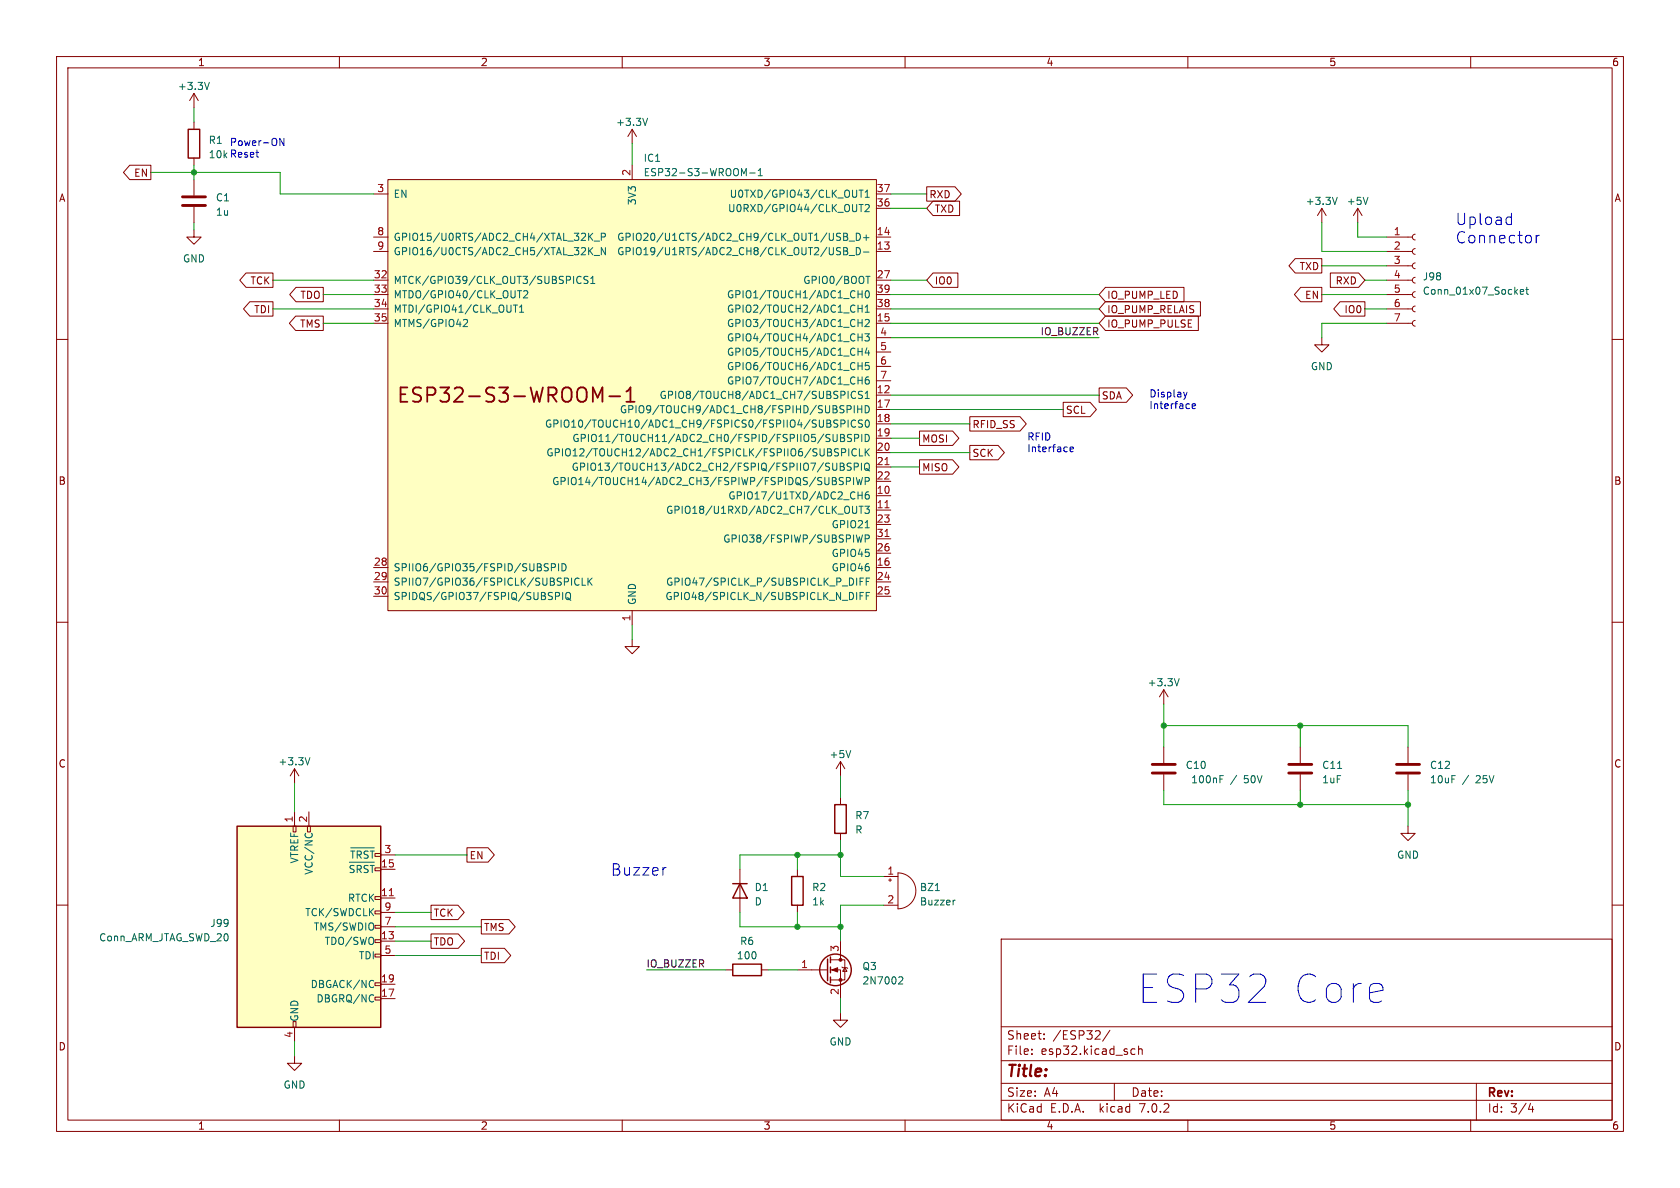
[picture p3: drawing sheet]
<svg xmlns="http://www.w3.org/2000/svg" width="297mm" height="210mm" viewBox="0 0 297 210" stroke-linecap="round" stroke-linejoin="round" font-family="sans-serif">
<g fill="none" stroke="#840000" stroke-width=".18">
<path d="M10 10h277v190h-277zM12 12h273v186h-273zM34.3 16.5v2.6M34.3 16.5l-.8 1.3M34.3 16.5l.8 1.3M60 10v2M110 10v2M160 10v2M210 10v2M260 10v2M22.9 29.2h3.8v2.6h-3.8l-1.1-1.3zM34.3 21.6v1.3"/>
<path d="M34.3 27.9v1.3M34.3 31.8v2.7M34.3 36.6v2.8M66 34.3h2.6M68.6 31.8h86.3v76.2h-86.3zM111.8 22.9l-.8 1.2M111.8 22.9v2.5M111.8 29.2v2.6M111.8 22.9l.7 1.2M154.9 34.3h2.6M154.9 36.8h2.6M163.8 33h5l1.1 1.3-1.1 1.3h-5z"/>
<path d="M164.9 35.6h4.7v2.5h-4.7l-1.1-1.3zM233.7 36.8l-.8 1.3M233.7 36.8v2.6M233.7 36.8l.7 1.3M240 36.8l-.7 1.3M240 36.8v2.6M240 36.8l.8 1.3M10 60h2M34.3 40.6v1.3h1.3l-1.3 1.3-1.3-1.3h1.3M43.5 48.3h4.8v2.5h-4.8l-1.1-1.3zM44.2 53.3h4.1v2.6h-4.1l-1.1-1.3zM52.3 55.9h4.8v2.5h-4.8l-1.1-1.2z"/>
<path d="M52.3 50.8h4.8v2.5h-4.8l-1.1-1.2zM66 57.2h2.6M66 54.6h2.6M66 52.1h2.6M66 49.5h2.6M66 44.5h2.6M66 41.9h2.6M154.9 57.2h2.6M154.9 54.6h2.6M154.9 52.1h2.6M154.9 49.5h2.6M154.9 44.5h2.6"/>
<path d="M154.9 41.9h2.6M154.9 59.7h2.6M164.9 48.3h4.4v2.5h-4.4l-1.1-1.3zM195.4 53.3h16.8v2.6h-16.8l-1.1-1.3zM195.4 55.9h16.5v2.5h-16.5l-1.1-1.2zM195.4 50.8h13.9v2.5h-13.9l-1.1-1.2zM229 45.7h4.7v2.6h-4.7l-1.1-1.3zM229.9 50.8h3.8v2.5h-3.8l-1.1-1.2zM233.7 59.7v1.3h1.2l-1.2 1.2-1.3-1.2h1.3M235.2 48.3h5l1.1 1.2-1.1 1.3h-5zM236.9 53.3h4.4v2.6h-4.4l-1.1-1.3zM245.1 57.2h4.6"/>
<path d="M245.1 54.6h4.6M245.1 52.1h4.6M245.1 49.5h4.6M245.1 47h4.6M245.1 44.5h4.6M245.1 41.9h4.6M250.2 56.6l-.4 .2-.1 .3 .1 .4 .4 .2M250.2 54.1l-.4 .1-.1 .4 .1 .4 .4 .1M250.2 51.6l-.4 .1-.1 .4 .1 .3 .4 .2M250.2 49l-.4 .2-.1 .3 .1 .4 .4 .1M250.2 46.5l-.4 .1-.1 .4 .1 .3 .4 .2M250.2 43.9l-.4 .2-.1 .3 .1 .4 .4 .2"/>
<path d="M250.2 41.4l-.4 .1-.1 .4 .1 .4 .4 .1M285 60h2M154.9 69.9h2.6M154.9 72.4h2.6M154.9 74.9h2.6M154.9 77.5h2.6M154.9 62.2h2.6M154.9 64.8h2.6M154.9 67.3h2.6M162.6 76.2h5.8l1.1 1.3-1.1 1.2h-5.8zM171.4 78.7h5.1l1.1 1.3-1.1 1.3h-5.1zM171.4 73.7h8.9l1.1 1.2-1.1 1.3h-8.9z"/>
<path d="M188 71.1h4.7l1.1 1.3-1.1 1.3h-4.7zM194.3 68.6h4.8l1.1 1.3-1.1 1.2h-4.8zM154.9 87.6h2.6M154.9 90.2h2.6M154.9 80h2.6M154.9 82.6h2.6M154.9 85.1h2.6M154.9 92.7h2.6M154.9 97.8h2.6M154.9 95.3h2.6M162.6 81.3h5.8l1.1 1.3-1.1 1.2h-5.8zM10 110h2"/>
<path d="M66 100.3h2.6M66 102.9h2.6M66 105.4h2.6M111.8 113v1.3h1.2l-1.2 1.3-1.3-1.3h1.3M111.8 108v2.5M154.9 100.3h2.6M154.9 102.9h2.6M154.9 105.4h2.6M285 110h2M52.1 135.9l-.8 1.3M52.1 135.9v2.5M52.1 135.9l.7 1.3"/>
<path d="M148.6 134.6l-.8 1.3M148.6 134.6v2.6M148.6 134.6l.8 1.3M205.7 121.9l-.7 1.3M205.7 121.9v2.6M205.7 132.1v2.8M205.7 136.9v2.8M205.7 121.9l.8 1.3M229.9 132.1v2.8M229.9 136.9v2.8M248.9 132.1v2.8M248.9 136.9v2.8"/>
<path d="M10 160h2M51.8 146.1h.5v1h-.5zM52.1 143.5v2.6M54.4 146.1h.5v1h-.5zM54.6 143.5v2.6M66.3 158.5h1v.5h-1zM67.3 158.8h2.5M67.3 153.7h2.5M67.3 151.1h2.5M82.5 149.9h3.8l1.1 1.2-1.1 1.3h-3.8zM130.8 153.7v7.6M141 153.7v1.2"/>
<path d="M148.6 141v1.2M148.6 147.3v1.3M156.2 154.9h2.5M157.1 155.6h.5M157.4 155.3v.5M158.7 154.3a3.2 3.2 0 0 1 3.2 3.2 3.2 3.2 0 0 1-3.2 3.2zM248.9 146.1v1.2h1.3l-1.3 1.3-1.3-1.3h1.3M285 160h2M66.3 161h1v.5h-1zM66.3 176.3h1v.5h-1zM66.3 173.7h1v.5h-1zM66.3 166.1h1v.5h-1z"/>
<path d="M66.3 163.6h1v.5h-1zM66.3 168.7h1v.5h-1zM67.3 166.4h2.5M67.3 176.5h2.5M67.3 174h2.5M67.3 168.9h2.5M67.3 163.8h2.5M67.3 161.3h2.5M76.2 160h4.8l1.1 1.3-1.1 1.3h-4.8zM76.2 165.1h4.8l1.1 1.3-1.1 1.2h-4.8zM85.1 167.6h4.1l1.1 1.3-1.1 1.3h-4.1zM85.1 162.6h4.9l1.1 1.2-1.1 1.3h-4.9z"/>
<path d="M128.3 171.5h1.2M134.6 171.5h1.3M141 160v1.3M141 171.5h5.3M146.8 171.5h1.8v5M146.8 169.7h2.6v3.5h-2.6M148.6 179.1v1.2h1.3l-1.3 1.3-1.3-1.3h1.3M148.6 166.4v3.3M148.8 170.9l.2 .2h.7l.2 .1M149.4 171.1l.3 .6h-.7zM156.2 160h2.5M177 166h108v32h-108z"/>
<path d="M51.8 180.6h.5v1h-.5zM52.1 186.7v1.3h1.2l-1.2 1.2-1.3-1.2h1.3M52.1 181.6v2.6M60 198v2M110 198v2M160 198v2M177 194.5h108M177 191.5h108M177 187.5h108M177 181.5h108M182.4 186.3v.1M182.4 185.5v.1"/>
<path d="M184.6 183.6v.1M184.6 182.8v.1M196.2 182.1l-1.3 2M197 191.5v3M200.1 186.3h.5M200.1 185.5h.5M201.3 185.5l.2-.1 .4 .1v.9M201.3 184.9v1.5M210 198v2M260 198v2M261 191.5v6.5M270.2 196.1h.9"/>
<path d="M270.9 195.6v1"/>
</g>
<g fill="none" stroke="#006464" stroke-width=".18">
<path d="M37 14.6l-.4 1.2M114.5 20.9l-.4 1.3M131.5 30.7l.4-.9v1.3M132.5 30.6h1M134 31.1h.8M134 30.2l.4-.4v1.3M151.9 36.1h.7M151.9 33.6h.7M152.2 33.6v1.3M152.2 36.1v1.3M153 36.3l.4-.2 .3 .4-.8 .9h.8M153 34l.3-.4v1.3"/>
<path d="M153 34.9h.7M236.4 34.9l-.4 1.2M241.8 34.9l-.4 1.2M82.1 56.5h.4l.2 .3-.8 .9h.8M90.8 53.9h.7M91.1 53.9v1.3M91.5 51.4h.7M91.9 51.4v1.3M91.9 55.2h.7M91.9 54.3l.3-.4v1.3M92.6 51.5l.5-.1 .2 .4-.8 .9h.8M102.7 49a.6 .6 0 0 0-.8 .4 .6 .6 0 0 0 .6 .7l.2-.1"/>
<path d="M103.9 48.9l-.4-.1-.2 .2v.3l.5 .3 .1 .3-.2 .2h-.5M104.1 41.2v1.3M104.1 43.8v1.2M104.2 41.8l.6 .7M104.2 44.3l.6 .7M104.4 50.1h.8M104.4 49.2l.4-.4v1.3M104.8 41.2l-.7 .8M104.8 43.8l-.7 .7M105 45.2h1M105 42.6h1M106.3 41.9l.6-.1 .1-.1v-.4l-.7-.1v1.3"/>
<path d="M107 43.8v1.2l-.7-1.2v1.2M148.4 43.8h.2M148.5 44.6v.3M149.1 41.2h.5l.2 .3-.2 .3 .2 .2 .1 .3-.3 .2h-.5zM149.1 43.8h.5l.2 .2-.2 .4 .2 .1 .1 .3-.3 .2h-.5zM149.1 44.4h.5M149.1 41.8h.5M150.1 45.2h1M150.1 42.6h1M151.4 43.8a.64 .64 0 0 1 .7 .6 .64 .64 0 0 1-.7 .6zM151.4 41.2a.64 .64 0 0 1 .7 .7 .64 .64 0 0 1-.7 .6zM151.7 53.9v1.3"/>
<path d="M151.7 57.1h.7M151.7 54.5h.7M151.7 52h.7M151.7 59.6h.7M152.4 51.4v1.3M152.4 53.9v1.3M152.4 56.5v1.2M152.4 59v1.3M152.7 44.6h.9M152.7 42h.9M152.9 59h.8l-.4 .5 .3 .1v.6l-.2 .1-.5-.1M153 56.6l.4-.1 .3 .3-.8 .9h.8"/>
<path d="M153 54.3l.3-.4v1.3M153 55.2h.7M153.1 51.5l.2-.1a.68 .68 0 0 1 .4 .6 .68 .68 0 0 1-.4 .7l-.2-.2-.1-.3zM153.1 48.8h.7M153.1 41.5v1M153.4 48.8v1.3M268.8 51.6l.6-.1-.1-.3h-.4l-.1 .2v.6h.5M269.7 51.2h.5M269.9 50.8v1l.3 .2M148 76.8v1l-.2 .3h-.3M148.1 74.3l-.5-.1-.1 .2v.3l.5 .3 .1 .3-.2 .2h-.5M148.2 79.4l-.4-.1-.3 .3 .1 .3 .6 .2v.4l-.2 .1-.5-.1"/>
<path d="M148.6 76.8h.4l.3 .2-.3 .4 .3 .1v.3l-.2 .3h-.5zM148.6 77.4h.4M148.7 74.9h.6l.1-.2-.1-.3-.6-.2v1.3M148.8 80l.6-.1 .1-.1-.1-.4-.6-.1v1.3M149.8 72.4l.6-.1 .1-.2-.1-.3-.6-.1v1.3M149.9 74.2v1.3M150.1 79.3v1.3M150.5 76.8h-.4l-.2 .1v.4l.5 .2 .1 .3-.2 .3-.5-.1M151 71.7v1.3M151.1 77.5l.6-.1 .1-.2-.1-.3-.6-.1v1.3M151.3 69.3a.6 .6 0 0 0-.9 .4 .6 .6 0 0 0 .6 .7l.3-.1M151.3 74.4a.6 .6 0 0 0-.9 .4 .6 .6 0 0 0 .6 .7l.3-.1"/>
<path d="M151.4 79.4a.6 .6 0 0 0-.9 .5 .6 .6 0 0 0 .6 .7l.3-.1M151.6 71.7v1.3M151.6 72.3h.8M151.7 62.2h.7M151.7 64.7h.7M151.7 67.2h.7M151.9 79.3v1.3h.6M152.4 71.7v1.3M152.4 76.8v1.3M152.4 61.5v1.3M152.4 64.1v1.3M152.4 66.6v1.3"/>
<path d="M152.5 69.2h-.5l-.2 .1v.4l.6 .2 .1 .3-.3 .2h-.5M152.5 74.3l-.5-.1-.2 .2v.3l.6 .3 .1 .3-.3 .2h-.5M153 71.7a.64 .64 0 0 1 .7 .6 .64 .64 0 0 1-.7 .7zM153 76.8a.64 .64 0 0 1 .7 .6 .64 .64 0 0 1-.7 .7zM153 79.3v1.3M153 70.4h.7M153 69.5l.3-.3v1.2M153.1 74.4l.2-.2a.68 .68 0 0 1 .4 .7 .68 .68 0 0 1-.4 .6l-.2-.1-.1-.4zM153.1 79.9l.6 .7M153.3 61.5l-.3 .9h.7M153.6 66.6l-.4 .1a.86 .86 0 0 0 0 1.2l.4-.1 .1-.4-.3-.3h-.2l-.2 .3M153.6 62v.8"/>
<path d="M153.6 64.1h-.6v.6l.1-.1h.5l.1 .2-.1 .4-.2 .2-.4-.2M153.7 79.3l-.7 .8M96.4 99.6l.5 .1M98.7 99.6v1.3M99.4 99.6a.64 .64 0 0 1 .7 .7 .64 .64 0 0 1-.7 .6zM147.9 81.9v1l-.2 .2M148.5 81.9h.5l.2 .2-.2 .4 .2 .1 .1 .3-.3 .2h-.5zM148.5 82.5h.5M149.1 84.5l-.5-.1-.2 .1v.4l.6 .2 .1 .3-.3 .3-.4-.1M149.6 85.1l.6-.1 .2-.2-.1-.3-.7-.1v1.3M150.5 81.9h-.5l-.2 .1v.4l.6 .2 .1 .3-.3 .2h-.4M150.7 89.5v1l.3 .3 .3-.1 .1-.2v-1"/>
<path d="M150.9 84.4v1.3M151 82.5h.6l.1-.2v-.3l-.7-.1v1.2M151.4 84.4l.3 1.3 .2-.9 .3 .9 .3-1.3M151.7 86.9v1.3M151.7 87.6h.7M151.9 89.5h.7M152.2 89.5v1.3M152.3 81.9v1.2M152.4 86.9v1.3M152.5 94.6l-.3 1.2-.3-.9-.2 .9M152.9 89.5h.8l-.4 .5 .3 .1v.5l-.2 .2-.5-.2M153 85.1l.6-.1 .1-.2-.1-.3-.6-.1v1.3"/>
<path d="M153 95.2h.6l.1-.2-.1-.3-.6-.1v1.2M153 93.3h.7M153 81.9h.1a.43 .43 0 0 1 .6 .4v.4a.42 .42 0 0 1-.4 .5 .42 .42 0 0 1-.5-.5v-.4zM153.1 82.8l.6 .5M153.6 86.9l-.4 .1a.86 .86 0 0 0 0 1.2l.4-.1 .1-.4-.3-.3h-.2l-.2 .3M96.4 100.3l.4 .1 .1 .3-.2 .2h-.3M97.5 100.3h.6l.1-.2-.1-.3-.6-.2v1.3M98.2 105.4l.6-.1 .1-.1v-.4l-.7-.1v1.3M99.5 104.7v1.3M100.1 104.9l.2-.2a.43 .43 0 0 1 .6 .5v.4a.42 .42 0 0 1-.5 .4 .42 .42 0 0 1-.4-.4zM100.3 105.7l.6 .4M102.4 102.3a.6 .6 0 0 0-.9 .4 .6 .6 0 0 0 .6 .8l.3-.2"/>
<path d="M102.9 102.2v1.3h.6M103.9 102.2v1.3M104.1 102.7l.6 .8M104.7 102.2l-.8 .7M151.4 102.2v1.3M151.4 104.7v1.3M152 102.8h.5M152 105.3h.5M152.7 102.2h-.7v1.3M152.7 104.7h-.7v1.3M153.1 102.8h.5M153.1 105.3h.5"/>
<path d="M153.7 102.2h-.6v1.3M153.7 104.7h-.6v1.3M208.5 120l-.5 1.2M54.8 133.9l-.4 1.3M150.4 132.7l-.4 1.2M215.7 137.1h.6M259.6 137.1l-1.1 1.6M54 147.3l-.1 .2M55.1 147.3l.1 .2M61.8 152.4h4.4M62 150.4h.7M62 149.9h4.2"/>
<path d="M62.4 150.4v1.3M63.1 153v1.3M63.9 150.7l-.3-.3h-.5v1.3M65.1 150.5l-.5-.1-.2 .3M65.4 150.4h.8M65.8 150.4v1.3M65.8 153v1.3M168.9 159.1l-.3 .1M65.5 161.2l.6 .7M65.8 175.8l.3 .2M65.8 173.3l.3 .1M66.1 177l-.3 .1"/>
<path d="M66.1 174.5l-.3 .1M66.1 160.6l-.8 .7M159.1 172.7h.4l.1 .3-.8 .9h.8"/>
</g>
<g fill="none" stroke="#840000" stroke-width=".25">
<path d="M33.3 22.9h2v5h-2zM41.9 146.1h25.4v35.5h-25.4zM129.5 156.2h2.6M130.8 156.2l1.3 2.6h-2.6zM140 154.9h2v5.1h-2zM147.6 142.2h2v5.1h-2zM129.5 170.4h5.1v2.1h-5.1zM146.3 169.5v3.9M146.8 169.2v1M146.8 170.9v1.1M146.8 172.7v1"/>
<circle cx="147.7" cy="171.4" r="2.79"/>
</g>
<g fill="#ffffc2" stroke="#ffffc2" stroke-width=".18">
<path d="M41.9 146.1h25.4v35.5h-25.4z"/>
<path d="M68.6 31.8h86.3v76.2h-86.3z"/>
</g>
<path d="M156.5 89.8h.7M156.5 82.1h.7M156.5 94.8h.7M68.8 158.3h.7" fill="none" stroke="#a90000" stroke-width=".18"/>
<path d="M32.3 36.3h4M32.3 34.8h4M203.7 136.7h4.1M203.7 135.1h4.1M227.8 136.7h4.1M227.8 135.1h4.1M246.9 136.7h4.1M246.9 135.1h4.1" fill="none" stroke="#840000" stroke-width=".51"/>
<g fill="#840000" stroke="#840000" stroke-width=".18">
<path d="M147.1 171.5l1-.4v.7z"/>
<circle cx="148.6" cy="173.2" r=".25"/>
<circle cx="148.6" cy="169.7" r=".25"/>
</g>
<path d="M105.7 70.3l.8-1.8v2.5M107.7 70.1h1.9M110.7 71h1.5M110.7 69.2l.8-.7v2.5" fill="none" stroke="#840000" stroke-width=".32"/>
<path d="M50.2 24.5v1.2l-.7-1.2v1.2M266.6 38.4l.6 .1M267.2 37.7v2M267.2 39.6l-.6 .1M271.6 41.6v1.3M272.2 41.6a.51 .51 0 0 0-.6 .4M189.2 79.4l.6-.1-.1-.2-.3-.1-.2 .2v.6h.5M209.9 69.3l-.4 .9M210.8 71.8l.6-.1-.1-.3h-.4l-.1 .2v.6h.5M117.6 153.4h.2" fill="none" stroke="#0000c2" stroke-width=".18"/>
<g fill="none" stroke="#009600" stroke-width=".18">
<path d="M34.3 19.1v2.5M26.7 30.5h22.8v3.8h16.5M34.3 29.2v2.6M34.3 39.4v1.2M111.8 25.4v3.8M157.5 36.8h6.3M157.5 34.3h6.3M233.7 39.4v5.1h11.4M240 39.4v2.5h5.1M48.3 54.6h17.7M48.3 49.5h17.7M57.1 52.1h8.9"/>
<path d="M57.1 57.2h8.9M157.5 54.6h36.8M157.5 49.5h6.3M157.5 52.1h36.8M157.5 57.2h36.8M157.5 59.7h36.8M233.7 47h11.4M233.7 52.1h11.4M241.3 54.6h3.8M241.3 49.5h3.8M245.1 57.2h-11.4v2.5M157.5 77.5h5.1"/>
<path d="M157.5 74.9h13.9M157.5 69.9h36.8M157.5 72.4h30.5M157.5 82.6h5.1M157.5 80h13.9M111.8 110.5v2.5M52.1 138.4v5.1M148.6 137.2v3.8M205.7 128.3h43.2v3.8M205.7 124.5v7.6M205.7 139.7v2.5h43.2M229.9 128.3v3.8"/>
<path d="M229.9 139.7v2.5M248.9 139.7v6.4M69.8 151.1h12.7M141 151.1v2.6M148.6 148.6v6.3h7.6M148.6 151.1h-17.8v2.6M69.8 163.8h15.3M69.8 161.3h6.4M69.8 166.4h6.4M69.8 168.9h15.3M114.3 171.5h14M130.8 161.3v2.5h17.8"/>
<path d="M135.9 171.5h5.1M141 161.3v2.5M148.6 176.5v2.6M156.2 160h-7.6v6.4M52.1 184.2v2.5"/>
</g>
<g fill="#009600" stroke="#009600" stroke-width=".18">
<circle cx="248.9" cy="142.2" r=".46"/>
<circle cx="205.7" cy="128.3" r=".46"/>
<circle cx="148.6" cy="163.8" r=".46"/>
<circle cx="229.9" cy="142.2" r=".46"/>
<circle cx="141" cy="163.8" r=".46"/>
<circle cx="148.6" cy="151.1" r=".46"/>
<circle cx="141" cy="151.1" r=".46"/>
<circle cx="229.9" cy="128.3" r=".46"/>
<circle cx="34.3" cy="30.5" r=".46"/>
</g>
<g font-size="7" fill="#0000c2">
<text x="200.9" y="177.8">ESP32</text>
<text x="227.9" y="177.8">Core</text>
</g>
<text font-size="3.5" fill="#840000" x="70.1" y="71.5">ESP32-S3-WROOM-1</text>
<g font-size="2.8" fill="#0000c2">
<text x="257.3" y="39.9">Upload</text>
<text x="257.3" y="43.2">Connector</text>
<text x="107.9" y="154.9">Buzzer</text>
</g>
<text font-size="2.8" fill="#840000" x="178" y="190.8">Title:</text>
<g font-size="2.1" fill="#840000">
<text x="178" y="183.9">Sheet:</text>
<text x="186.2" y="183.9">/ESP32/</text>
<text x="178" y="186.6">File:</text>
<text x="184" y="186.6">esp32.kicad_sch</text>
<text x="178" y="196.8">KiCad</text>
<text x="178" y="194">Size:</text>
<text x="184.6" y="194">A4</text>
<text x="185.7" y="196.8">E.D.A.</text>
<text x="194.4" y="196.8">kicad</text>
<text x="200" y="194">Date:</text>
<text x="201.5" y="196.8">7.0.2</text>
<text x="263" y="194.2">Rev:</text>
<text x="263" y="196.8">Id:</text>
<text x="267" y="196.8">3/4</text>
</g>
<g font-size="1.8" fill="#840000">
<text x="35" y="11.8">1</text>
<text x="85" y="11.8">2</text>
<text x="135" y="11.8">3</text>
<text x="185" y="11.8">4</text>
<text x="235" y="11.8">5</text>
<text x="285" y="11.8">6</text>
<text x="10.4" y="35.8">A</text>
<text x="23.6" y="31.4">EN</text>
<text x="164.3" y="35.2">RXD</text>
<text x="285.4" y="35.8">A</text>
<text x="165.3" y="37.7">TXD</text>
<text x="229.6" y="47.9">TXD</text>
<text x="44.1" y="50.4">TCK</text>
<text x="53" y="53">TDO</text>
<text x="165.3" y="50.4">IO0</text>
<text x="195.7" y="53">IO_PUMP_LED</text>
<text x="230.6" y="53">EN</text>
<text x="236" y="50.4">RXD</text>
<text x="44.8" y="55.5">TDI</text>
<text x="52.9" y="58.1">TMS</text>
<text x="195.7" y="55.5">IO_PUMP_RELAIS</text>
<text x="195.7" y="58.1">IO_PUMP_PULSE</text>
<text x="237.6" y="55.5">IO0</text>
<text x="194.8" y="70.8">SDA</text>
<text x="171.9" y="75.8">RFID_SS</text>
<text x="188.4" y="73.3">SCL</text>
<text x="163" y="83.5">MISO</text>
<text x="163" y="78.4">MOSI</text>
<text x="171.9" y="80.9">SCK</text>
<text x="10.3" y="85.8">B</text>
<text x="285.3" y="85.8">B</text>
<text x="10.3" y="135.8">C</text>
<text x="285.3" y="135.8">C</text>
<text x="83" y="152">EN</text>
<text x="76.7" y="162.2">TCK</text>
<text x="76.7" y="167.3">TDO</text>
<text x="85.6" y="164.7">TMS</text>
<text x="85.6" y="169.8">TDI</text>
<text x="10.3" y="185.8">D</text>
<text x="285.3" y="185.8">D</text>
<text x="35" y="199.8">1</text>
<text x="85" y="199.8">2</text>
<text x="135" y="199.8">3</text>
<text x="185" y="199.8">4</text>
<text x="235" y="199.8">5</text>
<text x="285" y="199.8">6</text>
</g>
<g font-size="1.8" fill="#006464">
<text x="31.4" y="16.1">+3.3V</text>
<text x="108.9" y="22.4">+3.3V</text>
<text x="36.8" y="25.6">R1</text>
<text x="113.7" y="28.8">IC1</text>
<text x="38.1" y="35.8">C1</text>
<text x="69.6" y="35.1">EN</text>
<text x="113.7" y="31.3">ESP32-S3-WROOM-1</text>
<text x="128.9" y="35.1">U0TXD/GPIO43/CLK_OUT1</text>
<text x="38.1" y="38.3">1u</text>
<text x="112.6" y="36.4" transform="rotate(-90 112.6 36.4)">3V3</text>
<text x="128.6" y="37.7">U0RXD/GPIO44/CLK_OUT2</text>
<text x="230.8" y="36.4">+3.3V</text>
<text x="238" y="36.4">+5V</text>
<text x="32.3" y="46.5">GND</text>
<text x="69.6" y="42.7">GPIO15/U0RTS/ADC2_CH4/XTAL_32K_P</text>
<text x="69.6" y="45.3">GPIO16/U0CTS/ADC2_CH5/XTAL_32K_N</text>
<text x="109" y="45.3">GPIO19/U1RTS/ADC2_CH8/CLK_OUT2/USB_D-</text>
<text x="109" y="42.7">GPIO20/U1CTS/ADC2_CH9/CLK_OUT1/USB_D+</text>
<text x="69.6" y="50.4">MTCK/GPIO39/CLK_OUT3/SUBSPICS1</text>
<text x="69.6" y="52.9">MTDO/GPIO40/CLK_OUT2</text>
<text x="128.4" y="52.9">GPIO1/TOUCH1/ADC1_CH0</text>
<text x="141.9" y="50.4">GPIO0/BOOT</text>
<text x="251.5" y="49.7">J98</text>
<text x="251.5" y="52.3">Conn_01x07_Socket</text>
<text x="69.6" y="55.4">MTDI/GPIO41/CLK_OUT1</text>
<text x="69.6" y="58">MTMS/GPIO42</text>
<text x="128.4" y="58">GPIO3/TOUCH3/ADC1_CH2</text>
<text x="128.4" y="55.4">GPIO2/TOUCH2/ADC1_CH1</text>
<text x="128.4" y="60.5">GPIO4/TOUCH4/ADC1_CH3</text>
<text x="128.4" y="63.1">GPIO5/TOUCH5/ADC1_CH4</text>
<text x="128.4" y="65.6">GPIO6/TOUCH6/ADC1_CH5</text>
<text x="231.7" y="65.6">GND</text>
<text x="116.5" y="70.7">GPIO8/TOUCH8/ADC1_CH7/SUBSPICS1</text>
<text x="128.4" y="68.1">GPIO7/TOUCH7/ADC1_CH6</text>
<text x="96.2" y="75.8">GPIO10/TOUCH10/ADC1_CH9/FSPICS0/FSPIIO4/SUBSPICS0</text>
<text x="109.5" y="73.2">GPIO9/TOUCH9/ADC1_CH8/FSPIHD/SUBSPIHD</text>
<text x="96.5" y="80.8">GPIO12/TOUCH12/ADC2_CH1/FSPICLK/FSPIIO6/SUBSPICLK</text>
<text x="100.9" y="83.4">GPIO13/TOUCH13/ADC2_CH2/FSPIQ/FSPIIO7/SUBSPIQ</text>
<text x="101.1" y="78.3">GPIO11/TOUCH11/ADC2_CH0/FSPID/FSPIIO5/SUBSPID</text>
<text x="97.5" y="85.9">GPIO14/TOUCH14/ADC2_CH3/FSPIWP/FSPIDQS/SUBSPIWP</text>
<text x="128.6" y="88.5">GPIO17/U1TXD/ADC2_CH6</text>
<text x="117.6" y="91">GPIO18/U1RXD/ADC2_CH7/CLK_OUT3</text>
<text x="146.9" y="93.5">GPIO21</text>
<text x="69.6" y="101.2">SPIIO6/GPIO35/FSPID/SUBSPID</text>
<text x="127.7" y="96.1">GPIO38/FSPIWP/SUBSPIWP</text>
<text x="146.9" y="101.2">GPIO46</text>
<text x="146.9" y="98.6">GPIO45</text>
<text x="69.6" y="103.7">SPIIO7/GPIO36/FSPICLK/SUBSPICLK</text>
<text x="69.6" y="106.2">SPIDQS/GPIO37/FSPIQ/SUBSPIQ</text>
<text x="112.6" y="106.9" transform="rotate(-90 112.6 106.9)">GND</text>
<text x="117.5" y="106.2">GPIO48/SPICLK_N/SUBSPICLK_N_DIFF</text>
<text x="117.6" y="103.7">GPIO47/SPICLK_P/SUBSPICLK_P_DIFF</text>
<text x="202.8" y="121.5">+3.3V</text>
<text x="49.2" y="135.4">+3.3V</text>
<text x="146.6" y="134.2">+5V</text>
<text x="209.6" y="136.1">C10</text>
<text x="233.7" y="136.1">C11</text>
<text x="252.7" y="136.1">C12</text>
<text x="210.7" y="138.6">100nF</text>
<text x="217.6" y="138.6">/</text>
<text x="220" y="138.6">50V</text>
<text x="233.7" y="138.6">1uF</text>
<text x="252.7" y="138.6">10uF</text>
<text x="260.9" y="138.6">25V</text>
<text x="151.1" y="145">R7</text>
<text x="151.1" y="147.5">R</text>
<text x="52.9" y="152.8" transform="rotate(-90 52.9 152.8)">VTREF</text>
<text x="55.4" y="154.8" transform="rotate(-90 55.4 154.8)">VCC/NC</text>
<text x="61.5" y="155.1">~{SRST}</text>
<text x="61.8" y="152.6">~{TRST}</text>
<text x="246.9" y="152">GND</text>
<text x="61.4" y="159.6">RTCK</text>
<text x="133.4" y="157.7">D1</text>
<text x="133.4" y="160.2">D</text>
<text x="143.5" y="157.7">R2</text>
<text x="143.5" y="160.2">1k</text>
<text x="162.6" y="157.7">BZ1</text>
<text x="162.6" y="160.2">Buzzer</text>
<text x="17.5" y="166.6">Conn_ARM_JTAG_SWD_20</text>
<text x="37.1" y="164">J99</text>
<text x="53.8" y="162.1">TCK/SWDCLK</text>
<text x="55.3" y="164.7">TMS/SWDIO</text>
<text x="57.3" y="167.2">TDO/SWO</text>
<text x="130.8" y="167.2">R6</text>
<text x="63.3" y="169.7">TDI</text>
<text x="130.2" y="169.7">100</text>
<text x="152.4" y="171.6">Q3</text>
<text x="54.8" y="174.8">DBGACK/NC</text>
<text x="55.8" y="177.4">DBGRQ/NC</text>
<text x="152.4" y="174.2">2N7002</text>
<text x="52.9" y="180.6" transform="rotate(-90 52.9 180.6)">GND</text>
<text x="146.6" y="185">GND</text>
<text x="50.1" y="192.6">GND</text>
</g>
<g font-size="1.8" fill="#0000c2">
<text x="36.8" y="28.1">10k Reset</text>
<text x="40.6" y="25.9">Power-ON</text>
<text x="203.2" y="70.3">Display</text>
<text x="181.6" y="78">RFID</text>
<text x="203.2" y="72.4">Interface</text>
<text x="181.6" y="80">Interface</text>
</g>
<g font-size="1.8" fill="#a90000">
<text x="66.6" y="34">3</text>
<text x="111.5" y="31.1" transform="rotate(-90 111.5 31.1)">2</text>
<text x="154.9" y="34">37</text>
<text x="66.6" y="41.7">8</text>
<text x="154.9" y="41.7">14</text>
<text x="154.9" y="36.6">36</text>
<text x="246.3" y="41.7">1</text>
<text x="66.6" y="44.2">9</text>
<text x="154.9" y="44.2">13</text>
<text x="246.3" y="44.2">2</text>
<text x="246.3" y="46.7">3</text>
<text x="66" y="49.3">32</text>
<text x="66" y="51.8">33</text>
<text x="154.9" y="49.3">27</text>
<text x="154.9" y="51.8">39</text>
<text x="246.3" y="49.3">4</text>
<text x="246.3" y="51.8">5</text>
<text x="66" y="54.4">34</text>
<text x="66" y="56.9">35</text>
<text x="154.9" y="56.9">15</text>
<text x="154.9" y="54.4">38</text>
<text x="155.5" y="59.4">4</text>
<text x="246.3" y="54.4">6</text>
<text x="246.3" y="56.9">7</text>
<text x="155.5" y="62">5</text>
<text x="155.5" y="64.5">6</text>
<text x="154.9" y="69.6">12</text>
<text x="155.5" y="67.1">7</text>
<text x="154.9" y="72.1">17</text>
<text x="154.9" y="74.7">18</text>
<text x="154.9" y="77.2">19</text>
<text x="154.9" y="79.8">20</text>
<text x="154.9" y="82.3">21</text>
<text x="154.9" y="87.4">10</text>
<text x="154.9" y="89.9">11</text>
<text x="154.9" y="84.8">22</text>
<text x="154.9" y="92.5">23</text>
<text x="154.9" y="95">31</text>
<text x="66" y="100.1">28</text>
<text x="154.9" y="100.1">16</text>
<text x="154.9" y="97.5">26</text>
<text x="66" y="102.6">29</text>
<text x="66" y="105.2">30</text>
<text x="154.9" y="102.6">24</text>
<text x="154.9" y="105.2">25</text>
<text x="111.5" y="109.9" transform="rotate(-90 111.5 109.9)">1</text>
<text x="51.8" y="145.4" transform="rotate(-90 51.8 145.4)">1</text>
<text x="54.4" y="145.4" transform="rotate(-90 54.4 145.4)">2</text>
<text x="67.3" y="153.4">15</text>
<text x="67.9" y="150.9">3</text>
<text x="156.8" y="154.7">1</text>
<text x="67.3" y="158.5">11</text>
<text x="67.9" y="161">9</text>
<text x="156.8" y="159.8">2</text>
<text x="67.3" y="166.1">13</text>
<text x="67.9" y="163.6">7</text>
<text x="67.3" y="173.7">19</text>
<text x="67.9" y="168.7">5</text>
<text x="141.6" y="171.2">1</text>
<text x="148.3" y="168.3" transform="rotate(-90 148.3 168.3)">3</text>
<text x="67.3" y="176.3">17</text>
<text x="148.3" y="175.9" transform="rotate(-90 148.3 175.9)">2</text>
<text x="51.8" y="183.5" transform="rotate(-90 51.8 183.5)">4</text>
</g>
<g font-size="1.8" fill="#0f0f0f">
<text x="183.8" y="59.3">IO_BUZZER</text>
<text x="114.3" y="171.1">IO_BUZZER</text>
</g>
</svg>
